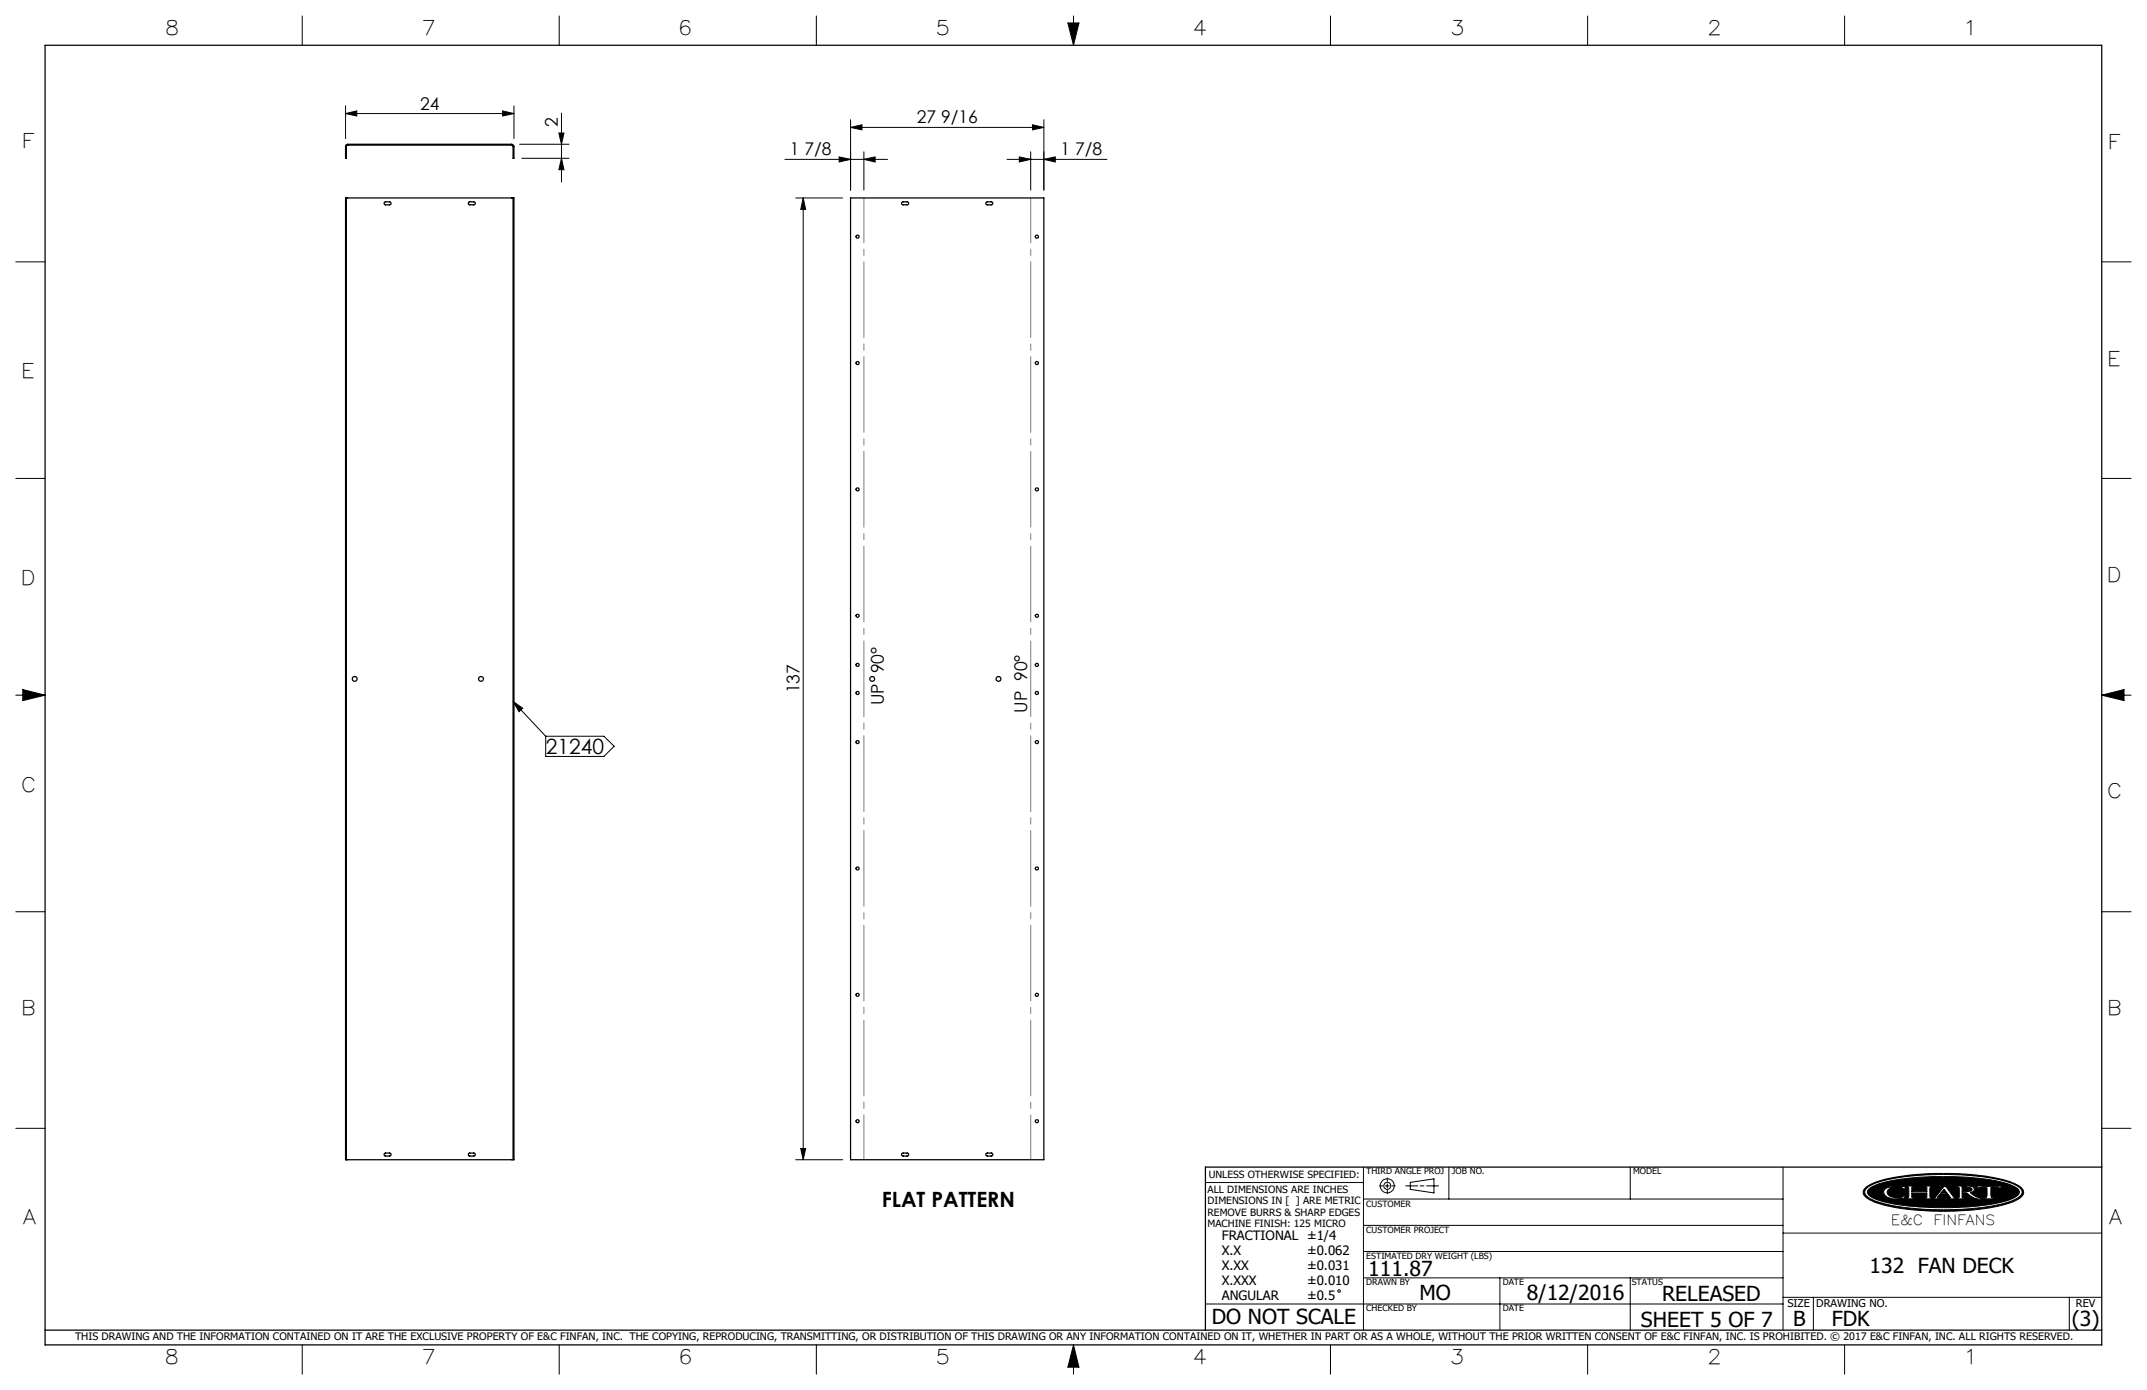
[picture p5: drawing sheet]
<svg xmlns="http://www.w3.org/2000/svg" width="432mm" height="279mm" viewBox="0 0 432 279" stroke-linecap="round" stroke-linejoin="round" font-family="sans-serif">
<g fill="none" stroke="#000" stroke-width=".2">
<path d="M60.8 3.2v5.9M112.5 3.2v5.9M164.2 3.2v5.9M214.8 4.6h2.2l-1.1 4.5zM215.9 3.2v5.9M267.6 3.2v5.9M319.3 3.2v5.9M371 3.2v5.9M69.5 22.8l2.3-.5v1zM69.5 21.3v6.6M69.5 22.8h33.9M101.1 22.3l2.3 .5-2.3 .5z"/>
<path d="M103.4 21.3v6.6M104.5 29h9.9M105 31.8h9.4M112.4 26.7h1l-.5 2.3zM112.9 22.7v13.9M112.9 31.8l.5 2.3h-1zM157.9 32h20.6M160 39.8h9.5M161.5 39.8l.5 2.3h-1zM161.5 39.8v193.3M168.8 31.5l2.3 .5-2.3 .6zM171.1 25.6l2.3-.5v1z"/>
<path d="M171.1 24.1v14.1M171.1 25.6h38.8M173.7 32l2.3-.5v1.1zM173.7 30.5v7.7M202.5 32h20.1M205 31.5l2.3 .5-2.3 .6zM207.3 30.5v7.7M207.6 25.1l2.3 .5-2.3 .5zM209.9 32l2.3-.5v1.1zM209.9 24.1v14.1M3.2 52.6h5.9M422.7 52.6h5.9"/>
<path d="M3.2 96.2h5.9M422.7 96.2h5.9M3.2 139.7h5.9M4.6 138.6l4.5 1.1-4.5 1.1zM422.7 139.7h5.9M422.7 139.7l4.5-1.1v2.2zM103.2 141l1.9 1.3-.7 .8zM103.2 141l6.5 7M109.7 148h11.8l2 2-2 2h-11.8zM3.2 183.3h5.9M422.7 183.3h5.9M3.2 226.8h5.9"/>
<path d="M160 233.1h9.5M161 230.9h1l-.5 2.2zM242.4 237.7h31.8M274.2 234.6v32.8M277.4 238.4h.7M278.6 238.4h.8M279 236.8v.7M279 238v.8M279 239.3v.6M279.9 238.4h.7M282.7 238.4h2.4M283.6 237.7l4.8-.7v2.8l-4.8-.7z"/>
<path d="M285.6 238.4h.8M286.9 238.4h2.4M291.4 234.6v6.4M327.9 234.6v6.4M358.6 234.6v32.8M375.3 238.7a16.2 16.2 0 0 1 7.4-2.3 55.4 55.4 0 0 1 21.3 1.1l1.9 .8a1.36 1.36 0 0 1 1.1 1.1 1.36 1.36 0 0 1-.7 1.4 23 23 0 0 1-9.9 2.4l-.5 .1a53.3 53.3 0 0 1-18.2-1.4 4.1 4.1 0 0 1-3-2 1.17 1.17 0 0 1 .6-1.2zM375.4 238.9a12.3 12.3 0 0 1 6-2.1 59.4 59.4 0 0 1 22.1 .7 4.5 4.5 0 0 1 3.1 1.9 1.36 1.36 0 0 1-.9 1.5 27.8 27.8 0 0 1-10.4 2.1l-1.1 .1a48.8 48.8 0 0 1-17.3-1.8l-1.5-.9a.94 .94 0 0 1 0-1.5zM375.8 239a15.4 15.4 0 0 1 7.6-2.1l3.6-.3 3.3-.1a44.5 44.5 0 0 1 14.2 1.7l.8 .4a1.03 1.03 0 0 1 .8 1 1.03 1.03 0 0 1-.8 1 25.5 25.5 0 0 1-9.5 2l-5 .1a43.6 43.6 0 0 1-13.5-1.6l-1.3-.8a.79 .79 0 0 1-.2-1.3zM379 239.1a5 5 0 0 1 3.5-.6h.7l-.2 .6-.5-.4a3.4 3.4 0 0 0-2.8 .4l-.2 .5 .2 .5a3.1 3.1 0 0 0 2.8 .5l.4-.3h.3l-.2 .5-.7 .1a3.6 3.6 0 0 1-3.3-.8l-.2-.6zM383.5 238.4h1.6v.2l-.6 .1v.8h3v-.8l-.5-.1v-.2h1.5v.2l-.3 .1-.1 .4 .1 1.5v.1l.3 .1v.2h-1.5v-.2h.4l.1-.2v-.8h-3v.8l.1 .2h.5v.2h-1.6v-.2l.3-.1 .1-.1v-1.5v-.4l-.4-.1zM391 239l.6 .9h-1.3zM391 238.4h.3l1.7 2.3 .5 .1v.2h-1.6v-.2l.4-.1-.5-.6h-1.7l-.5 .7h.6v.2h-1.5v-.2l.5-.1z"/>
<path d="M393.6 238.4h2.3l.9 .2 .3 .4-.2 .5-.7 .2 1.2 .9 1.1 .2v.2a4.2 4.2 0 0 1-2.9-1.1l-1-.1v.9l.6 .1v.2h-1.6v-.2h.3l.2-.2v-1.8l-.5-.2zM394.6 238.6h.9l.9 .2 .2 .3-.2 .3-1.8 .1zM397.9 238.3l1 .2 3.7-.1-.3 .5h-.2l-.1-.2h-1.6l.1 1.9 .6 .2v.2h-2.2v-.2l.7-.2v-1.8l-1.6-.1-.2 .2h-.3zM402.1 238.9h.1M422.7 226.8h5.9M274.2 256.9h84.4M274.2 251.6h84.4M274.2 246.3h84.4M274.2 241h84.4M301.7 256.9v10.5M327.9 256.9v10.5M358.6 247.9h64.1"/>
<path d="M60.8 270.3v5.9M112.5 270.3v5.9M164.2 270.3v5.9M215.9 270.3v5.9M215.9 270.3l1.1 4.5h-2.2zM242.4 262.1h116.2M267.6 270.3v5.9M319.3 270.3v5.9M358.6 260.8h64.1M364.7 260.8v6.6M371 270.3v5.9M416.2 260.8v6.6"/>
<circle cx="279" cy="238.4" r=".71"/>
<circle cx="279" cy="238.4" r="1.41"/>
<circle cx="269.3" cy="259.5" r=".25"/>
</g>
<g fill="none" stroke="#000" stroke-width=".25">
<path d="M9.1 9.1h413.6v261.2h-413.6zM69.6 29.1l.3-.1h33l.4 .2 .1 .3v2.3h-.2v-2.4l-.2-.2h-33.2l-.2 .2v2.4h-.1zM69.6 39.8h33.6M69.6 39.8h-.1v193.3h.1M69.6 39.8v193.3M103.2 39.8h.2v193.3h-.2M103.2 39.8v193.3M171.1 39.8h38.8v193.3h-38.8zM77.3 40.6h1.1a.3 .3 0 0 1 .3 .3 .3 .3 0 0 1-.3 .3h-.9a.31 .31 0 0 1-.2-.2 .31 .31 0 0 1 0-.4zM94.3 40.6h1a.3 .3 0 0 1 .3 .3 .3 .3 0 0 1-.3 .3h-.8a.31 .31 0 0 1-.3-.2 .31 .31 0 0 1 .1-.4zM181.4 40.6h1a.3 .3 0 0 1 .3 .3 .3 .3 0 0 1-.3 .3h-.8a.3 .3 0 0 1-.3-.2 .3 .3 0 0 1 .1-.4zM198.4 40.6h1a.3 .3 0 0 1 .3 .3 .3 .3 0 0 1-.3 .3h-.8a.3 .3 0 0 1-.3-.2 .3 .3 0 0 1 .1-.4z"/>
<path d="M69.6 233.1h33.6M77.3 231.8h1.1a.3 .3 0 0 1 .3 .3 .3 .3 0 0 1-.3 .3h-.9a.31 .31 0 0 1-.2-.2 .31 .31 0 0 1 0-.4zM94.3 231.8h1a.3 .3 0 0 1 .3 .3 .3 .3 0 0 1-.3 .3h-.8a.31 .31 0 0 1-.3-.2 .31 .31 0 0 1 .1-.4zM181.5 231.8h.9a.3 .3 0 0 1 .3 .3 .3 .3 0 0 1-.3 .3h-.8a.3 .3 0 0 1-.3-.2 .3 .3 0 0 1 .2-.4zM198.4 231.8h1a.3 .3 0 0 1 .3 .3 .3 .3 0 0 1-.3 .3h-.8a.3 .3 0 0 1-.3-.2 .3 .3 0 0 1 .1-.4zM422.7 234.6h-180.3v32.8M9.1 267.4h413.6"/>
<circle cx="172.5" cy="47.6" r=".31"/>
<circle cx="208.5" cy="47.6" r=".32"/>
<circle cx="172.5" cy="73" r=".31"/>
<circle cx="208.5" cy="73" r=".32"/>
<circle cx="172.5" cy="98.4" r=".31"/>
<circle cx="208.5" cy="98.4" r=".32"/>
<circle cx="71.3" cy="136.5" r=".48"/>
<circle cx="96.7" cy="136.5" r=".48"/>
<circle cx="172.5" cy="123.8" r=".31"/>
<circle cx="172.5" cy="133.6" r=".31"/>
<circle cx="172.5" cy="139.3" r=".31"/>
<circle cx="175.4" cy="136.5" r=".48"/>
<circle cx="200.8" cy="136.5" r=".48"/>
<circle cx="208.5" cy="123.8" r=".32"/>
<circle cx="208.5" cy="139.3" r=".32"/>
<circle cx="208.5" cy="133.6" r=".32"/>
<circle cx="172.5" cy="149.2" r=".31"/>
<circle cx="208.5" cy="149.2" r=".32"/>
<circle cx="172.5" cy="174.6" r=".31"/>
<circle cx="208.5" cy="174.6" r=".32"/>
<circle cx="172.5" cy="200" r=".31"/>
<circle cx="208.5" cy="200" r=".32"/>
<circle cx="172.5" cy="225.4" r=".31"/>
<circle cx="208.5" cy="225.4" r=".32"/>
</g>
<g fill="#000">
<path d="M383.5 238.4v.2h.3l.1 .2v1.8l-.1 .1-.3 .1v.2h1.6v-.2h-.5l-.1-.2v-.8h3v.9l-.5 .1v.2h1.5v-.2l-.3-.1-.1-.2v-1.6l.1-.3h.3v-.2h-1.5v.2l.5 .1v.8h-3v-.8l.6-.1v-.2zM391 238.4l-1.8 2.3-.5 .1v.2h1.5v-.2h-.6l.5-.7h1.7l.5 .6-.4 .1v.2h1.6v-.2l-.5-.1-1.7-2.3zM393.6 238.4v.2l.5 .2v1.8l-.2 .2h-.3v.2h1.6v-.2l-.6-.1v-.9l1 .1a3.7 3.7 0 0 0 2.9 1.1v-.2a3.4 3.4 0 0 1-2.3-1.1 .68 .68 0 0 0 .8-.2 .68 .68 0 0 0 0-.8l-.7-.3zM397.9 238.3l-.4 .6h.3l.2-.2 1.6 .1v1.8l-.2 .2h-.5v.2h2.2v-.2h-.5l-.2-.3v-1.7l1.6-.1 .1 .2h.2l.3-.5-4 .1zM375.8 239a13.3 13.3 0 0 1 6.5-2l2.7-.3 3.8-.2 7.5 .2a24.3 24.3 0 0 1 9.1 2 1.01 1.01 0 0 1 .7 .9 1.01 1.01 0 0 1-.7 1 21.9 21.9 0 0 1-8.6 1.9l-3.9 .2h-4.1l-3.8-.2a21.2 21.2 0 0 1-8.8-2l-.4-.3-.2-.5zM379.1 239a1.04 1.04 0 0 0 .7 1.7 7 7 0 0 0 3.2 .1l.2-.5h-.3l-.5 .4a2.56 2.56 0 0 1-2.8-.8 1.28 1.28 0 0 1 1.4-1.3h.2a1.49 1.49 0 0 1 1.4 .2l.4 .3 .2-.6h-.6a4.7 4.7 0 0 0-3.5 .5zM375.3 238.7a17.5 17.5 0 0 1 7.8-2.4l5.1-.4h4.8a34.5 34.5 0 0 1 12.5 2.2l.4 .2a1.36 1.36 0 0 1 .9 2 9.1 9.1 0 0 1-5.1 2.2l-.4 .1a58.1 58.1 0 0 1-23.1-.6 5.6 5.6 0 0 1-3.4-1.9v-.8zM375.3 238.9a1.14 1.14 0 0 0 .6 1.9 24 24 0 0 0 9.3 2.1l4.6 .3 3.7-.1a33.7 33.7 0 0 0 11.9-2.1l.4-.2a1.19 1.19 0 0 0 .9-1.2 1.19 1.19 0 0 0-.9-1.1 21.6 21.6 0 0 0-8.8-2.1l-5.1-.3-4.7 .1a30.2 30.2 0 0 0-11.1 2.1z" fill-rule="evenodd"/>
<path d="M215.9 270.3l-1.1 4.5h2.2zM214.8 4.6h2.2l-1.1 4.5zM4.6 138.6l4.5 1.1-4.5 1.1zM422.7 139.7l4.5-1.1v2.2zM391 239l-.7 .9h1.3zM394.6 238.6v.9l1.7-.1a.38 .38 0 0 0 .3-.4 .38 .38 0 0 0-.5-.3z" fill-rule="evenodd"/>
</g>
<path d="M207.3 39.8v193.3M173.7 233.1v-193.3" fill="none" stroke="#808080" stroke-width=".2" stroke-dasharray="15.2 1.3 1.3 1.3" stroke-dashoffset="6.2"/>
<g fill="#000">
<path d="M103.2 141l1.9 1.3-.7 .8z"/>
<path d="M101.1 22.3l2.3 .5-2.3 .5zM69.5 22.8l2.3-.5v1z"/>
<path d="M112.9 31.8l.5 2.3h-1zM112.4 26.7h1l-.5 2.3z"/>
<path d="M173.7 32l2.3-.5v1.1zM168.8 31.5l2.3 .5-2.3 .6zM207.6 25.1l2.3 .5-2.3 .5zM171.1 25.6l2.3-.5v1z"/>
<path d="M205 31.5l2.3 .5-2.3 .6zM209.9 32l2.3-.5v1.1z"/>
<path d="M161 230.9h1l-.5 2.2zM161.5 39.8l.5 2.3h-1z"/>
</g>
<g font-size="4.2">
<text x="109.8" y="151.5">21240</text>
<text x="177.3" y="242.7">FLAT PATTERN</text>
<text x="275.2" y="256.5">111.87</text>
<text x="376" y="255.9">132 FAN DECK</text>
<text x="285.5" y="261.4">MO</text>
<text x="307.1" y="261.3">8/12/2016</text>
<text x="334.3" y="261.6">RELEASED</text>
<text x="243.7" y="266.1">DO NOT SCALE</text>
<text x="330" y="266.7">SHEET 5 OF 7</text>
<text x="360.6" y="266.5">B</text>
<text x="368.4" y="266.6">FDK</text>
<text x="416.7" y="266.5">(3)</text>
</g>
<g font-size="4">
<text x="33.6" y="7.1">8</text>
<text x="85.2" y="7.1">7</text>
<text x="137" y="7.1">6</text>
<text x="188.6" y="7.1">5</text>
<text x="240.3" y="7.1">4</text>
<text x="292.1" y="7.1">3</text>
<text x="343.8" y="7.1">2</text>
<text x="395.7" y="7.1">1</text>
<text x="4.9" y="29.8">F</text>
<text x="424.5" y="29.9">F</text>
<text x="4.8" y="76">E</text>
<text x="424.3" y="73.5">E</text>
<text x="4.7" y="117.7">D</text>
<text x="424.2" y="116.9">D</text>
<text x="4.7" y="159.3">C</text>
<text x="424.2" y="160.4">C</text>
<text x="4.8" y="204">B</text>
<text x="424.3" y="204">B</text>
<text x="4.8" y="246.1">A</text>
<text x="424.3" y="246">A</text>
<text x="33.6" y="274.3">8</text>
<text x="85.2" y="274.3">7</text>
<text x="137" y="274.3">6</text>
<text x="188.6" y="274.3">5</text>
<text x="240.3" y="274.3">4</text>
<text x="292.1" y="274.3">3</text>
<text x="343.8" y="274.3">2</text>
<text x="395.8" y="274.3">1</text>
</g>
<g font-size="3.5">
<text x="84.5" y="22">24</text>
<text x="112.2" y="25.6" transform="rotate(-90 112.2 25.6)">2</text>
<text x="184.4" y="24.8">27 9/16</text>
<text x="158.8" y="31.3">1 7/8</text>
<text x="213.3" y="31.3">1 7/8</text>
<text x="160.8" y="139.4" transform="rotate(-90 160.8 139.4)">137</text>
<text x="177.7" y="141.7" transform="rotate(-90 177.7 141.7)">UP 90°</text>
<text x="206.6" y="143.3" transform="rotate(-90 206.6 143.3)">UP 90°</text>
</g>
<g font-size="2.8">
<text x="380.3" y="246.2">E&amp;C</text>
<text x="388.9" y="246.2">FINFANS</text>
</g>
<g font-size="2.6">
<text x="245.7" y="249.3">FRACTIONAL ±1/4</text>
<text x="245.7" y="252.3">X.X</text>
<text x="245.7" y="255.3">X.XX</text>
<text x="262.9" y="252.3">±0.062</text>
<text x="262.9" y="255.3">±0.031</text>
<text x="245.7" y="258.3">X.XXX</text>
<text x="245.7" y="261.3">ANGULAR</text>
<text x="262.9" y="258.3">±0.010</text>
<text x="262.9" y="261.3">±0.5</text>
</g>
<g font-size="2.2">
<text x="359.5" y="262.8">SIZE</text>
<text x="365.3" y="262.7">DRAWING NO.</text>
<text x="417.5" y="262.8">REV</text>
</g>
<text font-size="2.1" x="15.1" y="269.4">THIS DRAWING AND THE INFORMATION CONTAINED ON IT ARE THE EXCLUSIVE PROPERTY OF E&amp;C FINFAN, INC. THE COPYING, REPRODUCING, TRANSMITTING, OR DISTRIBUTION OF THIS DRAWING OR ANY INFORMATION CONTAINED ON IT, WHETHER IN PART OR AS A WHOLE, WITHOUT THE PRIOR WRITTEN CONSENT OF E&amp;C FINFAN, INC. IS PROHIBITED. © 2017 E&amp;C FINFAN, INC. ALL RIGHTS RESERVED.</text>
<g font-size="2">
<text x="242.9" y="239.8">ALL DIMENSIONS ARE INCHES</text>
<text x="243.1" y="236.8">UNLESS OTHERWISE SPECIFIED:</text>
<text x="242.9" y="242.1">DIMENSIONS IN [ ] ARE METRIC</text>
<text x="242.9" y="244.4">REMOVE BURRS &amp; SHARP EDGES</text>
<text x="242.9" y="246.7">MACHINE FINISH: 125 MICRO</text>
</g>
<g font-size="1.7">
<text x="274.8" y="236.1">THIRD ANGLE PROJ</text>
<text x="292" y="236.1">JOB NO.</text>
<text x="328.5" y="236.1">MODEL</text>
<text x="274.8" y="242.5">CUSTOMER</text>
<text x="274.8" y="247.8">CUSTOMER PROJECT</text>
<text x="274.8" y="253.1">ESTIMATED DRY WEIGHT (LBS)</text>
<text x="274.8" y="258.3">DRAWN BY</text>
<text x="274.8" y="263.6">CHECKED BY</text>
<text x="302.2" y="263.6">DATE</text>
<text x="302.2" y="258.3">DATE</text>
<text x="328.2" y="258.3">STATUS</text>
</g>
</svg>
